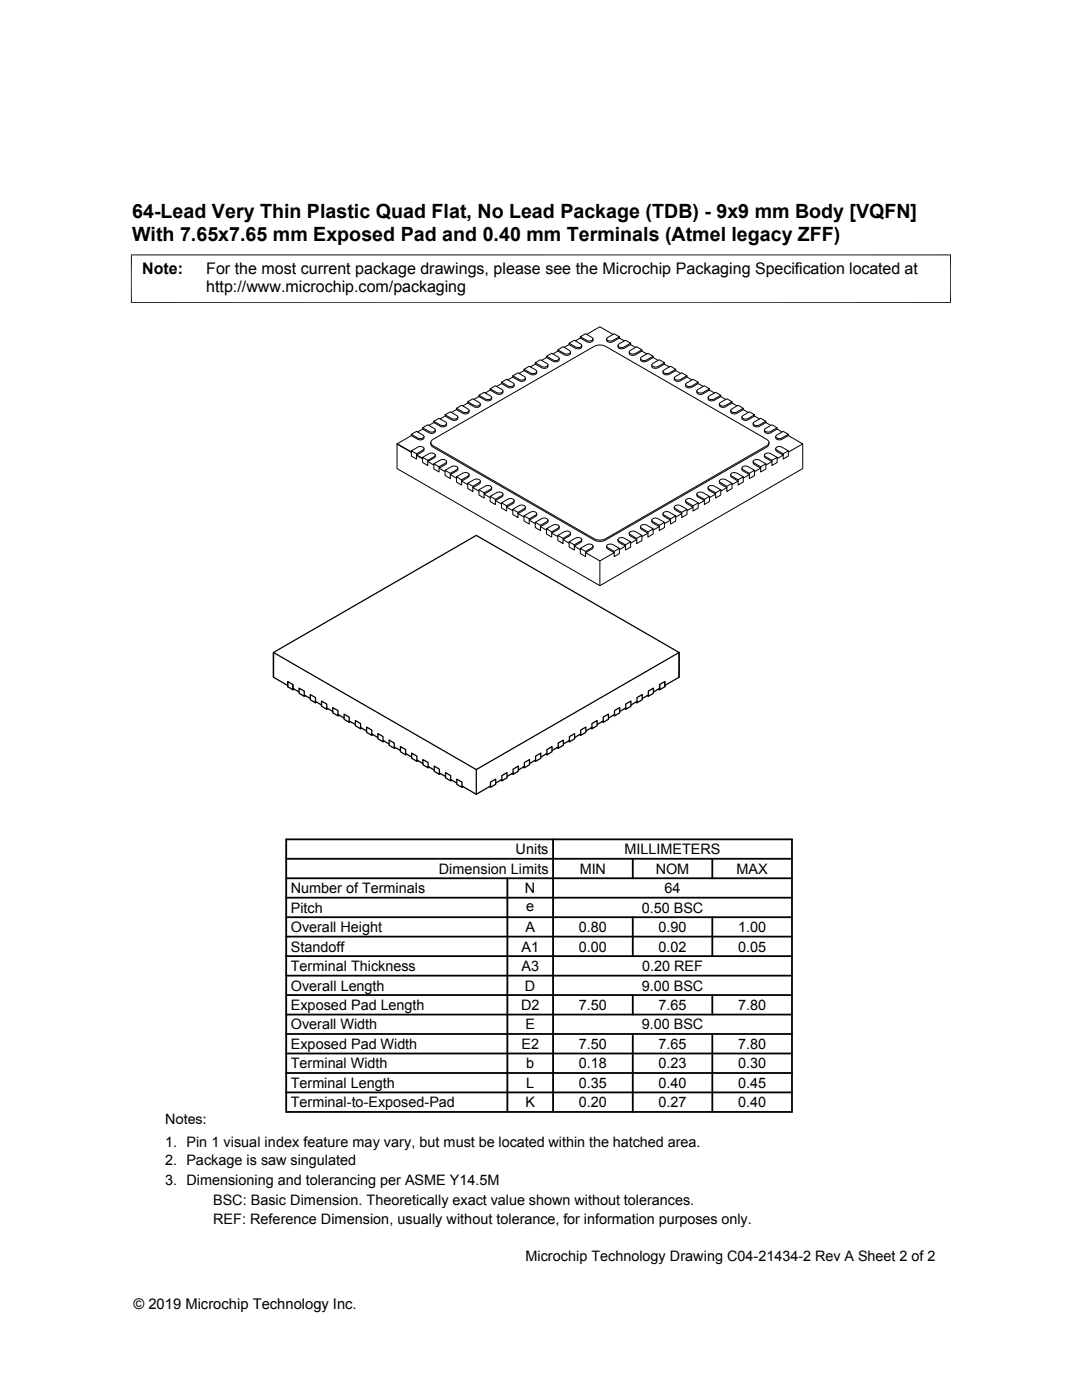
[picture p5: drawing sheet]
<svg xmlns="http://www.w3.org/2000/svg" width="216mm" height="279mm" viewBox="0 0 216 279" stroke-linecap="round" stroke-linejoin="round" font-family="sans-serif">
<g fill="none" stroke="#000" stroke-width=".25">
<path d="M79.2 88.6l2.9 1.6M83.1 90.8l1.2 .7M54.6 130.2l40.4-23.4 40.5 23.4-40.5 23.4zM54.6 135.1v-4.9v4.9l2.8 1.7M57.4 136l1 .6v1l-1-.5zM57.4 136v1.1M58.4 137.4l1.3 .7M58.4 136.6v1l.3-.1M59.7 137.3l1 .6v1.1l-1-.6zM60.7 138.7l1.2 .7M60.9 138.8l-.2 .2M61.9 138.6l1 .6v1.1l-1-.6z"/>
<path d="M62.9 140l1.3 .7M64.2 139.9l1 .6v1l-1-.6zM127.1 140l-1.2 .7M127.1 139.2l1-.6v1.1l-1 .6zM129.1 138.8l.3 .2M129.4 137.9l1-.6v1.1l-1 .6zM129.4 138.7l-1.3 .7M131.6 137.4l-1.2 .7M131.6 136.6v1l-.2-.1M131.6 136.6l1.1-.6v1.1l-1.1 .5zM132.7 136v1.1M135.5 135.1v-4.9v4.9l-2.8 1.7"/>
<path d="M63.2 140.1l-.3 .2M65.2 141.3l1.2 .7M65.4 141.4l-.2 .1M66.4 141.2l1 .6v1.1l-1-.6zM67.4 142.6l1.3 .7M67.7 142.7l-.3 .2M68.7 142.5l1 .6v1l-1-.5zM69.7 143.9l1.2 .7M69.9 144l-.2 .1M70.9 143.8l1 .6v1l-1-.6zM71.9 145.2l1.3 .7M72.2 145.3l-.3 .1"/>
<path d="M73.2 145.1l1 .6v1l-1-.5zM74.2 146.5l1.2 .7M74.4 146.6l-.2 .1M75.4 146.4l1 .6v1l-1-.6zM76.4 147.8l1.2 .7M76.7 147.9l-.3 .1M77.6 147.7l1.1 .6v1l-1.1-.6zM78.7 149.1l1.2 .7M78.9 149.2l-.2 .1M79.9 149l1 .6v1l-1-.6zM80.9 150.4l1.2 .7M81.2 150.5l-.3 .1"/>
<path d="M82.1 150.3l1.1 .6v1l-1.1-.6zM83.2 151.7l1.2 .7M83.4 151.8l-.2 .1M84.4 151.6l1 .6v1l-1-.6zM85.4 153l1.2 .7M85.7 153.1l-.3 .1M86.6 152.9l1.1 .6v1l-1.1-.6zM87.7 154.3l1.2 .7M87.9 154.4l-.2 .1M88.9 154.2l1 .6v1l-1-.6zM89.9 155.6l1.2 .7M90.1 155.7l-.2 .1"/>
<path d="M91.1 155.5l1.1 .6v1l-1.1-.6zM92.2 156.9l2.8 1.6M92.4 157l-.2 .1M95 153.6v4.9M97.7 157l.2 .1M97.9 156.1l1-.6v1l-1 .6zM97.9 156.9l-2.9 1.6M99.9 155.7l.2 .1M100.1 155.6l-1.2 .7M100.1 154.8l1.1-.6v1l-1.1 .6zM102.2 154.4l.2 .1M102.4 154.3l-1.2 .7"/>
<path d="M102.4 153.5l1-.6v1l-1 .6zM104.4 153.1l.2 .1M104.6 153l-1.2 .7M104.6 152.2l1.1-.6v1l-1.1 .6zM106.7 151.8l.2 .1M106.9 151.7l-1.2 .7M106.9 150.9l1-.6v1l-1 .6zM108.9 150.5l.2 .1M109.1 150.4l-1.2 .7M109.1 149.6l1.1-.6v1l-1.1 .6zM111.1 149.2l.3 .1M111.4 149.1l-1.2 .7"/>
<path d="M111.4 148.3l1-.6v1l-1 .6zM113.4 147.9l.2 .1M113.6 147.8l-1.2 .7M113.6 147l1.1-.6v1l-1.1 .6zM115.7 146.6l.2 .1M115.9 146.5l-1.2 .7M115.9 145.7l1-.6v1.1l-1 .5zM117.9 145.3l.2 .1M118.1 145.2l-1.2 .7M118.1 144.4l1-.6v1l-1 .6zM120.1 144l.3 .1M120.4 143.9l-1.3 .7"/>
<path d="M120.4 143.1l1-.6v1.1l-1 .5zM122.4 142.7l.2 .2M122.6 142.6l-1.2 .7M122.6 141.8l1.1-.6v1.1l-1.1 .6zM124.7 141.4l.2 .1M124.9 141.3l-1.2 .7M124.9 140.5l1-.6v1l-1 .6zM126.9 140.1l.2 .2"/>
</g>
<g fill="none" stroke="#000" stroke-width=".2">
<path d="M26.1 50.9h163.7M26.2 50.8v9.7M189.7 50.8v9.7M26.1 60.4h163.7M95.6 78.9l1-.6 1.3 .7 .2 .3a.88 .88 0 0 1-1.2 .3zM95.6 78.9v.2l1.3 .8 .5 .1a.61 .61 0 0 0 .7-.7M95.6 79.1l-1 .6M97.8 77.6l1-.6 1.3 .7 .3 .3a.86 .86 0 0 1-1.3 .3zM97.8 77.6v.3l1.3 .7 .5 .1a.61 .61 0 0 0 .8-.7M97.8 77.9l-1 .5M100.1 76.3l1-.6 1.3 .7 .2 .3a.88 .88 0 0 1-1.3 .3zM100.1 76.3v.3l1.2 .7 .6 .1a.6 .6 0 0 0 .7-.7"/>
<path d="M100.1 76.6l-1 .5M102.3 75l1.1-.6 1.2 .7 .2 .3a.87 .87 0 0 1-1.2 .3zM102.3 75v.2l1.3 .8 .5 .1a.6 .6 0 0 0 .7-.7M102.3 75.2l-1 .6M104.6 73.7l1-.6 1.3 .7 .2 .3a.86 .86 0 0 1-1.2 .3zM104.6 73.7v.3l1.3 .7 .8 .1a.52 .52 0 0 0 .4-.7M104.6 74l-1 .5M106.8 72.4l1-.6 1.3 .7 .2 .3a.88 .88 0 0 1-1.2 .3zM106.8 72.4v.3l1.3 .7 .5 .1a.59 .59 0 0 0 .7-.7M106.8 72.7l-1 .5M109.1 71.1l1-.6 1.3 .7 .2 .3a.88 .88 0 0 1-1.3 .3zM109.1 71.1v.3l1.2 .7 .5 .1a.61 .61 0 0 0 .8-.7"/>
<path d="M109.1 71.4l-1 .5M111.3 69.8l1.1-.6 1.2 .7 .2 .4a.87 .87 0 0 1-1.2 .2zM111.3 69.8v.3l1.3 .7 .5 .1a.6 .6 0 0 0 .7-.6M111.3 70.1l-1 .5M113.6 68.5l1-.6 1.3 .7 .2 .3a.87 .87 0 0 1-1.3 .3zM113.6 68.5v.3l1.5 .8a.67 .67 0 0 0 .7 0 .67 .67 0 0 0 .3-.7M113.6 68.8l-1 .5M115.8 67.5l-1 .5M115.8 67.2l1-.6 1.3 .8 .2 .2a.88 .88 0 0 1-1.2 .3zM115.8 67.2v.3l1.3 .7 .5 .1a.61 .61 0 0 0 .7-.7M117.1 66.7l2.6-1.5 2.6 1.5M121.1 67.5l1.5-.9 1 .6-1.3 .7-.5 .2a.55 .55 0 0 1-.7-.6z"/>
<path d="M123.4 68.8l1.4-.9 1 .6-1.3 .7-.5 .2a.65 .65 0 0 1-.7-.5zM123.6 67.5l1 .5M123.6 67.2v.3l-1.3 .7-.5 .1a.61 .61 0 0 1-.7-.7M125.6 70.1l1.4-.9 1.1 .6-1.5 .8a.62 .62 0 0 1-.7 .1 .62 .62 0 0 1-.3-.6zM125.8 68.8l1 .5M125.8 68.5v.3l-1.5 .8a.68 .68 0 0 1-.7 0 .68 .68 0 0 1-.3-.7M127.8 71.4l1.5-.9 1 .6-1.2 .7-.6 .2a.54 .54 0 0 1-.7-.6zM128.1 69.8v.3l-1.3 .7-.5 .1a.6 .6 0 0 1-.7-.6M128.1 70.1l1 .5M130.1 72.7l1.5-.9 1 .6-1.3 .7-.5 .2a.55 .55 0 0 1-.7-.6zM130.3 71.1v.3l-1.2 .7-.6 .1a.6 .6 0 0 1-.7-.7M130.3 71.4l1 .5"/>
<path d="M132.3 74l1.5-.9 1 .6-1.3 .7-.5 .1a.53 .53 0 0 1-.7-.5zM132.6 72.4v.3l-1.3 .7-.5 .1a.59 .59 0 0 1-.8-.7M132.6 72.7l1 .5M134.6 75.3l1.4-.9 1.1 .6-1.3 .7-.5 .2-.5-.2-.3-.3zM134.8 74l1 .5M134.8 73.7v.3l-1.3 .7-.5 .1a.61 .61 0 0 1-.7-.7M136.8 76.6l1.5-.9 1 .6-1.3 .7-.5 .2a.54 .54 0 0 1-.7-.6zM137.1 75.2l1 .6M137.1 75v.2l-1.3 .8-.8 .1a.51 .51 0 0 1-.5-.7M139.1 77.9l1.4-.9 1.1 .6-1.3 .7-.5 .1a.52 .52 0 0 1-.7-.5zM139.3 76.6l1 .5M139.3 76.3v.3l-1.5 .8a.69 .69 0 0 1-1-.7"/>
<path d="M141.3 79.2l1.5-.9 1 .6-1.3 .7-.5 .2a.55 .55 0 0 1-.7-.6zM141.6 77.9l1 .5M141.6 77.6v.3l-1.3 .7-.5 .1a.61 .61 0 0 1-.8-.7M143.8 79.1l1 .6M143.8 78.9v.2l-1.3 .8-.5 .1a.61 .61 0 0 1-.7-.7M79.2 88.6v4.9l40.5 23.4 40.5-23.4v-4.9M82.1 90l1.5-.9a.64 .64 0 0 1 1 .6l-1.5 .9zM82.1 90v1l1 .6v-1M82.1 86.9l-2.9 1.7 2.9 1.6M82.1 86.7l1-.6 1.3 .7 .2 .3a.87 .87 0 0 1-1.2 .3zM82.1 86.7v.2l1.3 .8 .5 .1a.6 .6 0 0 0 .7-.7M84.3 91.3l1.5-.9h.6l.5 .4-.3 .3-1.2 .8z"/>
<path d="M84.3 91.3v1l1.1 .6v-1M84.3 85.4l1.1-.6 1.2 .7 .3 .3-.1 .2a.91 .91 0 0 1-1.2 .1zM84.3 85.4v.2l1.3 .8 .8 .1a.52 .52 0 0 0 .5-.7M84.3 85.6l-1 .6M84.6 89.5v.4l-.2 .2-1.3 .7 1.2 .7M86 88.3v.5l.4 .4 32.2 18.6a2.42 2.42 0 0 0 2.2 0l32.2-18.6 .4-.4v-.5M86.2 87.8l32.4-18.7a2.42 2.42 0 0 1 2.2 0l32.2 18.6a.68 .68 0 0 1 .4 .6 .68 .68 0 0 1-.4 .7l-32.2 18.5a2.42 2.42 0 0 1-2.2 0l-32.2-18.5-.4-.5v-.3zM86.6 92.6v1l1 .6v-1M86.6 92.6l1.3-.8 .5-.1a.55 .55 0 0 1 .7 .6l-1.5 .9zM86.6 84.1l1-.6 1.3 .7 .2 .3a.88 .88 0 0 1-1.2 .3zM86.6 84.1v.2l1.5 .9h.3a.61 .61 0 0 0 .7-.7M86.6 84.3l-1 .6"/>
<path d="M86.9 90.8l-.3 .6-1.2 .7 1.2 .7M88.8 93.9v1l1.1 .6v-1M88.8 93.9l1.3-.8 .5-.1a.55 .55 0 0 1 .7 .6l-1.4 .9zM88.8 82.8l1.1-.6 1.2 .7 .3 .3a.88 .88 0 0 1-1.3 .3zM88.8 82.8v.2l1.3 .8 .5 .1a.61 .61 0 0 0 .8-.7M88.8 83l-1 .6M89.1 92.1v.4l-.2 .2-1.3 .7 1.2 .7M91.1 81.5l1-.6 1.3 .7 .2 .3a.83 .83 0 0 1-1.2 .3zM91.1 81.5v.2l1.3 .8 .5 .1a.61 .61 0 0 0 .7-.7M91.1 81.7l-1 .6M91.1 95.2v1l1 .6v-1M91.1 95.2l1.3-.8 .5-.1a.54 .54 0 0 1 .7 .6l-1.5 .9z"/>
<path d="M91.4 93.4l-.1 .4-.2 .2-1.2 .7 1.2 .7M93.3 80.2l1.1-.6 1.2 .7 .2 .3a.87 .87 0 0 1-1.2 .3zM93.3 80.2v.2l1.5 .9a.69 .69 0 0 0 1-.7M93.3 80.4l-1 .6M93.3 96.5v1l1.1 .6v-1.1M93.3 96.5l1.3-.8 .5-.1a.54 .54 0 0 1 .7 .6l-1.4 .8zM93.6 94.7v.4l-.2 .2-1.3 .7 1.2 .7M95.6 97.7v1.1l1 .6v-1M95.6 97.7l1.5-.8a.61 .61 0 0 1 .6 0 .61 .61 0 0 1 .3 .6l-1.4 .9zM95.8 96v.4l-1.4 .9 1.2 .7M97.8 99.1v1l1 .6v-1M97.8 99.1l1.3-.8 .5-.1a.55 .55 0 0 1 .7 .6l-1.5 .9z"/>
<path d="M98.1 97.3l-.2 .6-1.3 .7 1.2 .7M100.4 98.6l-.1 .4-.2 .2-1.3 .7 1.3 .7M102.6 99.9v.4l-.2 .2-1.3 .7 1.2 .7M136.8 99.9v.4l.2 .2 1.3 .7-1.2 .7M136.8 99.8l.4-.3h.6l1.5 .9-1 .5-1.3-.7-.2-.1zM139 98.6l.1 .4 .2 .2 1.2 .7-1.2 .7M139.1 98.5l.4-.3h.6l1.5 .9-1.1 .6-1.2-.8-.2-.1zM141.3 97.3v.4l.2 .2 1.3 .7-1.2 .7M141.5 97l.8-.1 1.5 .8-1 .7-1.5-.9v-.3zM141.6 99.1v1l-1.1 .6v-1M143.5 96l.2 .6 1.3 .7-1.2 .7M143.6 95.9l.4-.3h.6l1.5 .9-1.1 .5-1.3-.7-.2-.3z"/>
<path d="M143.6 80.5l1.4-.9 1.1 .6-1.3 .7-.5 .1a.65 .65 0 0 1-.8-.4zM143.8 97.7v1.1l-1 .6v-1M145.8 94.7v.4l.2 .2 1.3 .7-1.2 .7M145.8 94.6l.4-.3h.6l1.5 .9-1 .6-1.3-.8-.2-.1zM145.8 81.8l1.5-.9 1 .6-1.5 .8a.64 .64 0 0 1-1-.5zM146.1 96.5v1l-1.1 .6v-1.1M146.1 80.4l1 .6M146.1 80.2v.2l-1.5 .9a.7 .7 0 0 1-1.1-.7M148 93.4l.1 .4 .2 .2 1.2 .7-1.2 .7M148.1 93.3a.93 .93 0 0 1 1.2-.2l1.3 .8-1.1 .6-1.2-.8-.2-.1zM148.1 83.1l1.4-.9 1.1 .6-1.3 .7-.5 .2a.54 .54 0 0 1-.7-.6zM148.3 95.2v1l-1 .6v-1"/>
<path d="M148.3 81.7l1 .6M148.3 81.5v.2l-1.3 .8-.5 .1a.61 .61 0 0 1-.7-.7M150.3 92.1v.4l.2 .2 1.3 .7-1.2 .7M150.3 92l.4-.3h.6l1.5 .9-1 .6-1.3-.8-.2-.1zM150.3 84.4l1.5-.9 1 .6-1.3 .7-.5 .1a.55 .55 0 0 1-.7-.5zM150.6 93.9v1l-1.1 .6v-1M150.6 83l1 .6M150.6 82.8v.2l-1.3 .8-.5 .1a.6 .6 0 0 1-.8-.7M152.5 90.8l.1 .4 .1 .2 1.3 .7-1.2 .7M152.6 90.7l.4-.3h.6l1.5 .9-1.1 .6-1.3-.8-.1-.1zM152.6 85.7l1.4-.9 1.1 .6-1.5 .8h-.3a.55 .55 0 0 1-.7-.5zM152.8 92.6v1l-1 .6v-1"/>
<path d="M152.8 84.3l1 .6M152.8 84.1v.2l-1.3 .8-.5 .1a.61 .61 0 0 1-.7-.7M154.8 89.5l.2 .6 1.3 .7-1.2 .7M154.8 87l1.5-.9 1 .6-1.3 .7-.5 .1-.5-.1-.2-.3zM154.8 89.4a.91 .91 0 0 1 1.2-.2l1.3 .8-1 .6-1.3-.8-.2-.3zM155.1 91.3v1l-1.1 .6v-1M155.1 85.6l.9 .6M155.1 85.4v.2l-1.3 .8-.5 .1a.61 .61 0 0 1-.8-.7M157.3 90v1l-1 .6v-1M157.3 86.7v.2l-1.3 .8-.8 .1a.51 .51 0 0 1-.4-.7M157.3 86.9l2.9 1.7-2.9 1.6M100.1 100.4v1l1 .6v-1.1"/>
<path d="M100.1 100.4l1.2-.8 .6-.1a.54 .54 0 0 1 .7 .6l-1.5 .8zM102.3 101.6v1.1l1.1 .6v-1M102.3 101.6l1.5-.8a.62 .62 0 0 1 .7 0 .62 .62 0 0 1 .3 .6l-1.4 .9zM104.6 103v1l1 .6v-1.1M104.6 103l1.5-.9h.6l.4 .4-.2 .3-1.3 .7zM104.8 101.2v.4l-.2 .2-1.2 .7 1.2 .7M106.8 104.2v1.1l1 .6v-1.1M106.8 104.2l1.3-.7 .5-.1a.55 .55 0 0 1 .7 .5l-1.5 .9zM107.1 102.5l-.2 .6-1.3 .7 1.2 .7M109.1 105.5v1.1l1 .6v-1M109.1 105.5l1.2-.7 .5-.1a.53 .53 0 0 1 .7 .5l-1.4 1zM109.3 103.8v.4l-.2 .2-1.3 .7 1.3 .7"/>
<path d="M111.3 106.8v1.1l1.1 .6v-1.1M111.3 106.8l1.3-.7 .5-.1a.54 .54 0 0 1 .7 .6l-1.4 .8zM111.6 105.1l-.1 .4-.1 .2-1.3 .7 1.2 .7M113.6 108.1v1.1l1 .6v-1.1M113.6 108.1l1.2-.7 .6-.1a.54 .54 0 0 1 .6 .5l-1.4 .9zM113.8 106.4v.4l-.2 .2-1.2 .7 1.2 .7M115.8 109.4v1.1l1 .6v-1.1M115.8 109.4l1.3-.7 .5-.1a.62 .62 0 0 1 .7 .4l-.2 .3-1.3 .7zM116.1 107.7l-.1 .4-.1 .1-1.3 .8 1.2 .7M118.3 109l-.2 .6-1.3 .7 2.9 1.7 2.9-1.7-1.3-.7-.2-.2v-.4M119.7 112v4.9M121.1 108.8l.4-.2h.6l1.5 .8-1 .6-1.3-.7-.2-.2z"/>
<path d="M123.3 107.7l.2 .5 1.3 .8-1.2 .7M123.4 107.5l.3-.2h.6l1.5 .8-1 .6-1.3-.7-.2-.3zM123.6 109.4v1.1l-1 .6v-1.1M125.6 106.4v.4l.2 .2 1.2 .7-1.2 .7M125.6 106.3l.4-.3h.6l1.5 .8-1.1 .6-1.2-.7-.2-.1zM125.8 108.1v1.1l-1 .6v-1.1M127.8 105.1v.4l1.5 .9-1.2 .7M128 104.8l.8-.1 1.5 .8-1 .7-1.5-1zM128.1 106.8v1.1l-1.1 .6v-1.1M130 103.8l.1 .4 .2 .2 1.3 .7-1.3 .7M130.1 103.7l.4-.3h.6l1.5 .8-1 .6-1.3-.7-.2-.2zM130.3 105.5v1.1l-1 .6v-1"/>
<path d="M132.3 102.5v.4l.2 .2 1.3 .7-1.2 .7M132.3 102.4l.4-.3h.6l1.5 .9-1 .5-1.3-.7-.2-.1zM132.6 104.2v1.1l-1 .6v-1.1M134.5 101.2l.3 .6 1.2 .7-1.2 .7M134.8 100.9l.8-.1 1.5 .8-1.1 .7-1.4-.9-.1-.2zM134.8 103v1l-1 .6v-1.1M137.1 101.6v1.1l-1.1 .6v-1M139.3 100.4v1l-1 .6v-1.1"/>
</g>
<g fill="none" stroke="#000" stroke-width=".36">
<path d="M57.1 179.2h100.9M57.1 175.3h100.9M57.1 171.4h100.9M57.1 167.5h100.9v54.4h-100.9zM101.2 175.3v46.6M110.4 167.5v54.4M126.3 171.4v3.9M142.1 171.4v3.9M57.1 186.9h100.9M57.1 183h100.9M57.1 198.6h100.9M57.1 194.7h100.9"/>
<path d="M57.1 190.8h100.9M126.3 183v7.8M126.3 198.6v3.9M142.1 183v7.8M142.1 198.6v3.9M57.1 214.1h100.9M57.1 206.4h100.9M57.1 202.5h100.9M57.1 210.2h100.9M57.1 218h100.9M126.3 206.4v15.5M142.1 206.4v15.5"/>
</g>
<g font-size="3.9">
<text x="26.4" y="43.5">64-Lead Very Thin Plastic Quad Flat, No Lead Package (TDB) - 9x9 mm Body [VQFN]</text>
<text x="26.4" y="48">With 7.65x7.65 mm Exposed Pad and 0.40 mm Terminals (Atmel legacy ZFF)</text>
</g>
<g font-size="3.2">
<text x="28.4" y="54.6">Note:</text>
<text x="41.1" y="58.3">http://www.microchip.com/packaging</text>
<text x="41.1" y="54.6">For the most current package drawings, please see the Microchip Packaging Specification located at</text>
</g>
<g font-size="2.9">
<text x="102.9" y="170.5">Units</text>
<text x="124.6" y="170.5">MILLIMETERS</text>
<text x="58" y="178.2">Number of Terminals</text>
<text x="87.6" y="174.4">Dimension Limits</text>
<text x="104.8" y="178.2">N</text>
<text x="115.7" y="174.4">MIN</text>
<text x="130.8" y="174.4">NOM</text>
<text x="132.6" y="178.2">64</text>
<text x="147" y="174.4">MAX</text>
<text x="58" y="182.1">Pitch</text>
<text x="105" y="181.8">e</text>
<text x="128" y="182.1">0.50 BSC</text>
<text x="58" y="186">Overall Height</text>
<text x="58" y="189.9">Standoff</text>
<text x="104.1" y="189.9">A1</text>
<text x="104.8" y="186">A</text>
<text x="115.5" y="186">0.80</text>
<text x="115.5" y="189.9">0.00</text>
<text x="131.4" y="186">0.90</text>
<text x="131.4" y="189.9">0.02</text>
<text x="147.3" y="186">1.00</text>
<text x="147.3" y="189.9">0.05</text>
<text x="58" y="193.8">Terminal Thickness</text>
<text x="58" y="197.7">Overall Length</text>
<text x="104.1" y="193.8">A3</text>
<text x="104.8" y="197.7">D</text>
<text x="128" y="197.7">9.00 BSC</text>
<text x="128.1" y="193.8">0.20 REF</text>
<text x="58" y="201.6">Exposed Pad Length</text>
<text x="104" y="201.6">D2</text>
<text x="115.5" y="201.6">7.50</text>
<text x="131.4" y="201.6">7.65</text>
<text x="147.3" y="201.6">7.80</text>
<text x="58" y="205.4">Overall Width</text>
<text x="58" y="209.3">Exposed Pad Width</text>
<text x="104" y="209.3">E2</text>
<text x="104.8" y="205.4">E</text>
<text x="115.5" y="209.3">7.50</text>
<text x="128" y="205.4">9.00 BSC</text>
<text x="131.4" y="209.3">7.65</text>
<text x="147.3" y="209.3">7.80</text>
<text x="58" y="213.2">Terminal Width</text>
<text x="105" y="213.2">b</text>
<text x="115.5" y="213.2">0.18</text>
<text x="131.4" y="213.2">0.23</text>
<text x="147.3" y="213.2">0.30</text>
<text x="58" y="217.1">Terminal Length</text>
<text x="58" y="221">Terminal-to-Exposed-Pad</text>
<text x="104.8" y="221">K</text>
<text x="105" y="217.1">L</text>
<text x="115.5" y="217.1">0.35</text>
<text x="115.5" y="221">0.20</text>
<text x="131.4" y="217.1">0.40</text>
<text x="131.4" y="221">0.27</text>
<text x="147.3" y="221">0.40</text>
<text x="147.3" y="217.1">0.45</text>
<text x="32.9" y="224.3">Notes:</text>
<text x="32.9" y="228.9">1. Pin 1 visual index feature may vary, but must be located within the hatched area.</text>
<text x="32.9" y="232.6">2. Package is saw singulated</text>
<text x="32.9" y="236.5">3. Dimensioning and tolerancing per ASME Y14.5M</text>
<text x="42.5" y="244.3">REF: Reference Dimension, usually without tolerance, for information purposes only.</text>
<text x="42.5" y="240.6">BSC: Basic Dimension. Theoretically exact value shown without tolerances.</text>
<text x="104.8" y="251.7">Microchip Technology Drawing C04-21434-2 Rev A Sheet 2 of 2</text>
<text x="26.6" y="261.3">© 2019 Microchip Technology Inc.</text>
</g>
</svg>
